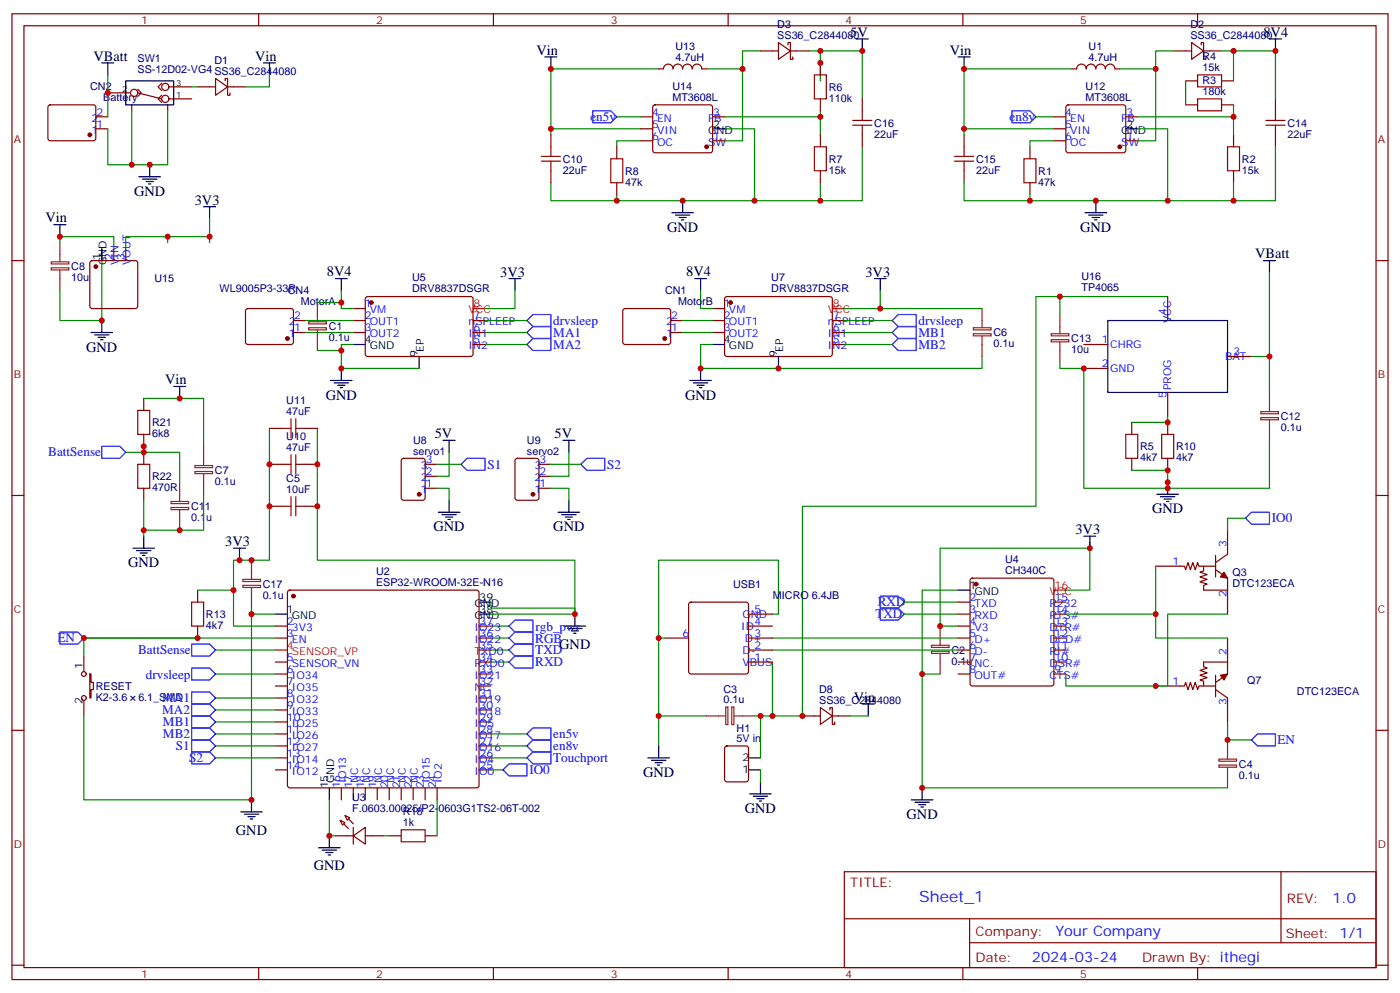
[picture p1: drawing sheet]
<svg xmlns="http://www.w3.org/2000/svg" width="412mm" height="292mm" viewBox="0 0 412 292" stroke-linecap="round" stroke-linejoin="round" font-family="sans-serif">
<g fill="none" stroke="#870000" stroke-width=".35">
<path d="M3.5 4.1h405.4v284.3h-405.4zM7.1 7.6h398.2v277.3h-398.2zM76.2 4.1v3.5M145.3 4.1v3.5M214.5 4.1v3.5M224 15h5.3M229.3 12.5l3.5 2.5-3.5 2.5zM232.1 13.2v-.7h.7v5h.7v-.7M232.8 15h5.3M241.7 18.5v3.5M283.6 4.1v3.5M345.7 15h5.3"/>
<path d="M351 12.5l3.5 2.5-3.5 2.5zM352.8 4.1v3.5M353.8 13.2v-.7h.7v5h.7v-.7M354.5 15h5.3M14.3 31.1l.5-.2h12.7l.5 .2 .2 .5v9.4l-.7 .5-13-.1-.4-.7v-9.1zM28.2 37.9h3.5M28.2 34.4h3.5M31.7 27.3h6.8M38.8 30.9v1.7M40.6 26.3l1 1-1 1.1M40.6 27.3l7 1.8M47.6 28l-1 1.1 1 1.1"/>
<path d="M47.6 24.5l-1 1.1 1 1M49.4 30.9v1.7M49.7 25.6h6.7M49.7 29.1h6.7M58.2 25.6h5.3M63.5 23.1l3.5 2.5-3.5 2.4zM66.3 23.8v-.7h.7v4.9h.7v-.7M67 25.6h5.3M162.3 39.7v3.5M188.7 37.9h3.6M188.7 34.4h3.6M192.5 31.1l.5-.2h16.2l.5 .2 .2 .5v12.7l-.2 .5-.5 .2h-16.2l-.5-.3-.2-.4v-12.7z"/>
<path d="M194 20.3h1.4a1.41 1.41 0 0 1 1.5-1.4 1.41 1.41 0 0 1 1.4 1.4M198.3 20.3a1.41 1.41 0 0 1 1.4-1.4 1.41 1.41 0 0 1 1.4 1.4M201.1 20.3a1.41 1.41 0 0 1 1.4-1.4 1.41 1.41 0 0 1 1.4 1.4M203.9 20.3a1.41 1.41 0 0 1 1.4-1.4 1.41 1.41 0 0 1 1.4 1.4M206.7 20.3h1.4M209.9 34.4h3.5M241.7 29.1v3.5M241.7 39.7v3.5M254 29.1v3.5M254 39.7v3.5M284 39.7v3.5M310.4 37.9h3.6"/>
<path d="M310.4 34.4h3.6M314.2 31.1l.5-.2h16.2l.5 .2 .2 .5v12.7l-.2 .5-.5 .2h-16.2l-.5-.3-.2-.4v-12.7zM315.7 20.3h1.4a1.41 1.41 0 0 1 1.5-1.4 1.41 1.41 0 0 1 1.4 1.4M320 20.3a1.41 1.41 0 0 1 1.4-1.4 1.41 1.41 0 0 1 1.4 1.4M322.8 20.3a1.41 1.41 0 0 1 1.4-1.4 1.41 1.41 0 0 1 1.4 1.4M325.6 20.3a1.41 1.41 0 0 1 1.4-1.4 1.41 1.41 0 0 1 1.4 1.4M328.4 20.3h1.4M331.6 34.4h3.5M349.2 30.9h3.6M349.2 23.8h3.6M359.8 30.9h3.6M359.8 23.8h3.6"/>
<path d="M363.4 39.7v3.5M375.7 29.1v3.5M375.7 39.7v3.5M162.3 50.3v3.5M181.7 43.2v3.5M181.7 53.8v3.5M188.7 41.5h3.6M209.9 41.5h3.5M241.7 50.3v3.5M284 50.3v3.5M303.4 43.2v3.5M303.4 53.8v3.5"/>
<path d="M310.4 41.5h3.6M331.6 41.5h3.5M363.4 50.3v3.5M3.5 76.7h3.6M26.7 76.9l.5-.2h12.7l.5 .2 .2 .5v12.7l-.3 .5-.4 .2h-12.7l-.5-.2-.2-.5v-12.7zM33.5 73.2v3.5M37 73.2v3.5M405.3 76.7h3.6M72.6 91l.4-.2h12.7l.5 .2 .2 .5v9.5l-.7 .4h-12.9l-.5-.7v-9.2zM86.4 94.4h3.6M86.4 97.9h3.6M104.1 90.8h3.5"/>
<path d="M104.1 94.4h3.5M104.1 97.9h3.5M107.8 87.5l.5-.2 30.6 .1 .4 .6v16.5l-.7 .5-30.6-.1-.4-.7v-16.2zM139.3 94.4h3.6M139.3 97.9h3.6M183.7 91l.4-.2h12.7l.5 .2 .3 .5-.1 9.5-.7 .4h-12.9l-.5-.7v-9.2zM197.6 94.4h3.5M197.6 97.9h3.5M209.9 90.8h3.5M209.9 94.4h3.5M209.9 97.9h3.5M213.7 87.5l.4-.2 30.6 .1 .5 .6-.1 16.5-.6 .5-30.6-.1-.5-.7v-16.2z"/>
<path d="M245.2 94.4h3.5M245.2 97.9h3.5M344 87.3v7.1M42.3 117.3v3.5M139.3 101.4h3.6M245.2 101.4h3.5M319.3 101.4h7M319.3 108.5h7M344 115.5v7.1M361.6 105h7.1M42.3 127.9v3.5M42.3 133.2v3.5"/>
<path d="M79.4 136.7h3.5M79.4 126.1h3.5M90 136.7h3.5M90 126.1h3.5M118.4 135.1l.5-.2h5.6l.7 .5v11.2l-.4 .6-5.9 .1-.7-.5v-11.2zM125.2 136.7h3.6M151.9 135.1l.5-.2h5.6l.7 .5v11.2l-.4 .6-5.9 .1-.7-.5v-11.2zM158.7 136.7h3.6M333.4 124.4v3.5M333.4 134.9v3.6M344 124.4v3.5M344 134.9v3.6"/>
<path d="M3.5 145.9h3.6M42.3 143.8v3.5M79.4 149h3.5M90 149h3.5M125.2 143.8h3.6M125.2 140.2h3.6M158.7 143.8h3.6M158.7 140.2h3.6M361.6 156.1v7.1l-3.5 2.4M405.3 145.9h3.6M58.2 173.7v3.6M84.9 173.9l.5-.2h55l.5 .2 .2 .5v56.8l-.2 .5-.5 .3h-55l-.5-.3-.2-.5v-56.8z"/>
<path d="M203.1 177.5l.5-.2h16.2l.5 .2 .2 .5v19.7l-.2 .5-.5 .2h-16.2l-.5-.2-.3-.5v-19.7zM282.2 177.3h3.6M286 170.4l.5-.2h23.2l.5 .2 .2 .5v30.4l-.2 .5-.5 .2h-23.2l-.5-.3-.2-.4v-30.4zM310.4 177.3h3.6M340.4 166.7h8.5l.3 1 .8-2.1 .7 2.1 .7-2.1 .7 2.1 .7-2.1 .3 1.1h5M354.5 166.7v1.4l-1 .4 2.1 .7-2.1 .7 2.1 .7-2.1 .7 2.1 .7-1.1 .3v1.4h7.1v-3.5l-3.5-2.5M358.1 163.5v6.4M361.6 173.7v7.1M24.7 193.1v4.6M26.5 198.4h.3v2.5h.7v2.1h-.7v2.5h-.3zM58.2 184.3v3.6M81.1 184.3h3.6"/>
<path d="M81.1 187.9h3.6M81.1 194.9h3.6M81.1 198.4h3.6M141.1 184.3h3.5M141.1 187.9h3.5M141.1 191.4h3.5M141.1 194.9h3.5M141.1 198.4h3.5M195.8 187.9h7M220.5 184.3h7M220.5 187.9h7M220.5 191.4h7"/>
<path d="M220.5 194.9h7M220.5 180.8h7M282.2 184.3h3.6M282.2 187.9h3.6M282.2 191.4h3.6M282.2 194.9h3.6M282.2 198.4h3.6M282.2 180.8h3.6M310.4 184.3h3.6M310.4 187.9h3.6M310.4 191.4h3.6M310.4 194.9h3.6"/>
<path d="M310.4 198.4h3.6M310.4 180.8h3.6M358.1 198.8v6.3M361.6 187.9v7M3.5 215h3.6M24.7 206.2v4.6M81.1 202h3.6M81.1 205.5h3.6M81.1 209h3.6M81.1 212.5h3.6M81.1 216.1h3.6M81.1 219.6h3.6"/>
<path d="M141.1 202h3.5M141.1 205.5h3.5M141.1 209h3.5M141.1 212.5h3.5M141.1 216.1h3.5M141.1 219.6h3.5M213.7 219.8l.4-.2h5.7l.6 .4 .1 9.5-.5 .6-5.9 .1-.6-.5-.1-9.4zM236.4 210.8h5.3M241.7 208.3l3.5 2.5-3.5 2.5zM244.5 209v-.7h.7v5h.7v-.8M245.2 210.8h5.3M340.4 202h8.5l.3-1.1 .8 2.1 .7-2.1 .7 2.1 .7-2.1 .7 2.1 .3-1h5"/>
<path d="M358.1 200.9l3.5-2.5v-3.5h-7.1v1.4l1.1 .4-2.1 .7 2.1 .7-2.1 .7 2.1 .7-2.1 .7 1 .4v1.4M358.1 203l3.5 2.5v7M405.3 215h3.6M81.1 223.1h3.6M81.1 226.7h3.6M100.5 232v3.5M104.1 232v3.5M107.6 232v3.5M111.1 232v3.5M114.7 232v3.5M118.2 232v3.5M121.7 232v3.5"/>
<path d="M125.2 232v3.5M128.8 232v3.5M141.1 223.1h3.5M141.1 226.7h3.5M98.8 246.1h5.3M100.2 241.5l1.4 .7-.7 .7zM101.6 240.1l1.4 .7-.7 .7zM104.1 246.1l3.5-2.5v4.9zM104.1 243.6v4.9M107.6 246.1h5.3M114.7 246.1h3.5M125.2 246.1h3.6"/>
<path d="M248.7 256.6h156.6v28.3h-156.6zM377.3 256.7v20.8M248.7 270.5h156.5M285.6 277.5h119.6M285.6 270.5v14.1M3.5 284.2h3.6M76.2 284.9v3.5M145.3 284.9v3.5M214.5 284.9v3.5M283.6 284.9v3.5M352.8 284.9v3.5M405.3 284.2h3.6"/>
<circle cx="39.5" cy="27.3" r="1.06"/>
<circle cx="48.7" cy="29.1" r="1.06"/>
<circle cx="48.7" cy="25.6" r="1.06"/>
<circle cx="24.7" cy="198.4" r=".71"/>
<circle cx="24.7" cy="205.5" r=".71"/>
</g>
<g fill="none" stroke="#008700" stroke-width=".35">
<path d="M224 15h-5.3v26.5h-5.3M238.1 15h3.6v8.8M241.7 15h12.3v14.1M345.7 15h-5.3v26.5h-5.3M359.8 15h3.6v8.8M363.4 15h12.3v14.1M31.7 22v12.4M38.8 32.6v15.9M49.4 32.6v15.9h-17.7v-10.6M56.4 25.6h1.8M79.4 22v3.6h-7.1M181.7 34.4h7"/>
<path d="M188.7 37.9h-26.4v1.8M194 20.3h-31.7v17.6M208.1 20.3h10.6M213.4 34.4h28.3v5.3M213.4 37.9h8.8v21.2h-40.5v-1.8M241.7 32.6v1.8M305.2 34.4h5.2M310.4 37.9h-26.4v1.8M315.7 20.3h-31.7v17.6M329.8 20.3h10.6M335.1 37.9h8.9v21.2h-40.6v-1.8M335.1 34.4h28.3v5.3"/>
<path d="M349.2 23.8v7.1M363.4 30.9v3.5M162.3 53.8v5.3h19.4M188.7 41.5h-7v1.7M241.7 53.8v5.3h-19.5M254 43.2v15.9h-12.3M284 53.8v5.3h19.4M310.4 41.5h-7v1.7M363.4 53.8v5.3h-19.4M375.7 43.2v15.9h-12.3M17.6 71.4v-1.7h15.9v3.5M30 73.2v21.2h-12.4v-8.9"/>
<path d="M49.4 69.7h12.3M49.4 71.4v-1.7h-12.4v3.5M61.7 64.4v7M90 94.4h14.1M90 97.9h14.1M93.5 89.1h7M100.5 85.5v5.3h3.6M142.9 94.4h12.3M142.9 97.9h12.3M151.7 85.5v5.3h-8.8M201.1 94.4h8.8M201.1 97.9h8.8"/>
<path d="M206.4 85.5v5.3h3.5M248.7 94.4h14.1M248.7 97.9h14.1M259.3 85.5v5.3h-10.6M259.3 90.8h30M312.2 87.3v5.3M344 87.3h-38.8v61.7h-68.8v61.8h-14.2M373.9 80.3v24.7M42.3 117.3h17.7v14.1M93.5 103.2h7M104.1 101.4h-3.6v7.1h23M142.9 101.4h12.3"/>
<path d="M209.9 101.4h-3.5v7.1h82.9v-3.5M248.7 101.4h14.1M312.2 106.7v1.8h7.1v35.3h24.7v-5.3h-10.6M368.7 105h5.2v10.5M37 133.2h15.9v8.8M42.3 131.4v1.8M79.4 126.1v38.8h-10.6v19.4h12.3M93.5 126.1v38.8h75.8v15.9M128.8 136.7h7M132.3 133.2v7h-3.5M162.3 136.7h8.8M167.6 133.2v7h-5.3"/>
<path d="M344 122.6v1.8h-10.6M373.9 129.6v14.2h-29.9M42.3 147.3v8.8M60 145.5v10.6h-17.7v1.8M128.8 143.8h3.5v3.5M162.3 143.8h5.3v3.5M321 159.6v14.1h-7M366.9 152.6h-5.3v3.5M58.2 173.7h10.6M74.1 179v1.8M144.6 177.3v1.7h24.7v1.8h-24.7M266.3 177.3h15.9"/>
<path d="M282.2 173.7h-10.6v58.3h90M321 161.4h-44.1v22.9h5.3M340.4 166.7v14.1h-26.4M24.7 187.9h33.5M63.5 191.4h17.6M63.5 198.4h17.6M81.1 180.8h-7v54.7h-49.4v-24.7M81.1 187.9h-56.4v5.2M144.6 184.3h5.3M144.6 187.9h5.3M144.6 194.9h5.3M144.6 191.4h5.3"/>
<path d="M194 187.9h1.8M227.5 180.8h1.8v-15.9h-35.3v54.7M227.5 187.9h54.7M227.5 191.4h54.7M227.5 194.9v15.9M266.3 180.8h15.9M271.6 198.4h5.3M340.4 180.8v7.1h21.2M361.6 180.8h-17.6v21.2h-30v-3.6M63.5 205.5h17.6M63.5 209h17.6M63.5 212.5h17.6"/>
<path d="M63.5 216.1h17.6M63.5 219.6h17.6M144.6 216.1h10.6M144.6 219.6h10.6M194 210.8h14.1M224 210.8v12.3M250.5 210.8h5.3M361.6 212.5v5.3h7.1M63.5 223.1h17.6M97 235.5v10.6h1.8M128.8 235.5v10.6M144.6 226.7h3.6"/>
<path d="M144.6 223.1h10.6M224 226.7v3.5M112.9 246.1h1.8"/>
</g>
<g fill="none" stroke="#00f" stroke-width=".35">
<path d="M174.6 32.6h5.3l1.8 1.8-1.8 1.8h-5.3zM298.1 32.6h5.3l1.8 1.8-1.8 1.8h-5.3zM155.2 94.4l1.8-1.8h5.3v3.5h-5.3zM155.2 97.9l1.8-1.8h5.3v3.6h-5.3zM262.8 94.4l1.8-1.8h5.3v3.5h-5.3zM262.8 97.9l1.8-1.8h5.3v3.6h-5.3zM155.2 101.4l1.8-1.7h5.3v3.5h-5.3zM262.8 101.4l1.8-1.7h5.3v3.5h-5.3zM30 131.4h5.3l1.7 1.8-1.7 1.7h-5.3zM135.8 136.7l1.8-1.8h5.3v3.6h-5.3zM171.1 136.7l1.8-1.8h5.3v3.6h-5.3zM366.9 152.6l1.8-1.8h5.2v3.5h-5.2z"/>
<path d="M259.3 175.5h5.3l1.7 1.8-1.7 1.7h-5.3zM259.3 179h5.3l1.7 1.8-1.7 1.8h-5.3zM17.6 186.1h5.3l1.8 1.8-1.8 1.7h-5.3zM56.4 189.6h5.3l1.8 1.8-1.8 1.7h-5.3zM56.4 196.7h5.3l1.8 1.7-1.8 1.8h-5.3zM149.9 191.4l1.8-1.8h5.3v3.5h-5.3zM149.9 184.3l1.8-1.7h5.3v3.5h-5.3zM151.7 193.1h5.3v3.6h-5.3l-1.8-1.8zM151.7 186.1h5.3v3.5h-5.3l-1.8-1.7zM56.4 203.7h5.3l1.8 1.8-1.8 1.8h-5.3zM56.4 207.3h5.3l1.8 1.7-1.8 1.8h-5.3zM56.4 210.8h5.3l1.8 1.7-1.8 1.8h-5.3z"/>
<path d="M56.4 214.3h5.3l1.8 1.8-1.8 1.7h-5.3zM56.4 217.8h5.3l1.8 1.8-1.8 1.8h-5.3zM155.2 216.1l1.8-1.8h5.3v3.5h-5.3zM155.2 219.6l1.8-1.8h5.3v3.6h-5.3zM370.4 216.1h5.3v3.5h-5.3l-1.7-1.8zM56.4 221.4h5.3l1.8 1.7-1.8 1.8h-5.3zM148.2 226.7l1.7-1.8h5.3v3.5h-5.3zM155.2 223.1l1.8-1.7h5.3v3.5h-5.3z"/>
</g>
<g fill="none" stroke="#8c2424" stroke-width=".35">
<path d="M15.1 78.8h5.2v.7h-5.2zM15.1 77.1h5.2v.6h-5.2zM17.6 71.4v5.7M17.6 79.6v5.9M90.9 96.5h5.2v.6h-5.2zM90.9 94.7h5.2v.7h-5.2zM93.5 89.1v5.6M93.5 97.2v6M286.7 98.2h5.2v.7h-5.2zM286.7 96.5h5.2v.6h-5.2zM289.3 90.8v5.7M289.3 99v6"/>
<path d="M309.7 98.2h5.2v.7h-5.2zM312.2 92.6v5.6M309.7 100h5.2v.6h-5.2zM312.2 100.7v6M373.9 115.5v5.7M57.4 138.8h5.2v.7h-5.2zM57.4 137.1h5.2v.6h-5.2zM60 131.4v5.7M60 139.5v6M371.4 122.9h5.2v.7h-5.2zM371.4 121.2h5.2v.6h-5.2zM373.9 123.6v6"/>
<path d="M50.4 149.4h5.2v.6h-5.2zM50.4 147.6h5.2v.7h-5.2zM52.9 142v5.6M52.9 150.1v6M71.5 172.3h5.2v.7h-5.2zM71.5 170.6h5.2v.6h-5.2zM74.1 164.9v5.7M74.1 173v6M274.4 191.7h5.2v.7h-5.2zM274.4 190h5.2v.6h-5.2zM276.9 184.3v5.7M276.9 192.4v6"/>
<path d="M208.1 210.8h5.7M213.8 208.1h.6v5.2h-.6zM215.5 208.1h.7v5.2h-.7zM216.3 210.8h5.9M361.6 217.8v5.7M359.1 225.2h5.1v.7h-5.1zM359.1 223.5h5.1v.6h-5.1zM361.6 226v6"/>
</g>
<g fill="none" stroke="#a10000" stroke-width=".35">
<path d="M239.9 22h3.5v7.1h-3.5zM251.2 36.9h5.6M251.2 35.5h5.6M254 32.6v2.9M254 36.9v2.8M352.8 29.1h7v3.5h-7zM352.8 22h7v3.6h-7zM372.9 36.9h5.6M372.9 35.5h5.6M375.7 32.6v2.9M375.7 36.9v2.8M159.5 47.4h5.6"/>
<path d="M159.5 46h5.6M162.3 43.2v2.8M162.3 47.4v2.9M179.9 46.7h3.5v7.1h-3.5zM239.9 43.2h3.5v7.1h-3.5zM281.2 47.4h5.6M281.2 46h5.6M284 43.2v2.8M284 47.4v2.9M301.6 46.7h3.6v7.1h-3.6zM361.6 43.2h3.5v7.1h-3.5zM40.6 120.8h3.5v7.1h-3.5z"/>
<path d="M40.6 136.7h3.5v7.1h-3.5zM82.9 136.7h2.8M82.9 126.1h2.8M85.7 123.3v5.6M85.7 133.9v5.6M87.1 123.3v5.6M87.1 133.9v5.6M87.1 136.7h2.9M87.1 126.1h2.9M331.6 127.9h3.5v7h-3.5zM342.2 127.9h3.5v7h-3.5zM82.9 149h2.8"/>
<path d="M85.7 146.2v5.7M87.1 149h2.9M87.1 146.2v5.7M56.4 177.3h3.6v7h-3.6zM118.2 244.3h7v3.5h-7z"/>
</g>
<g fill="none" stroke="#000" stroke-width=".35">
<path d="M30 18.5h3.5M31.7 18.5v3.5M77.6 18.5h3.5M79.4 18.5v3.5M160.5 16.8h3.5M162.3 16.8v3.5M252.2 11.5h3.6M254 11.5v3.5M282.2 16.8h3.6M284 16.8v3.5M373.9 11.5h3.6M375.7 11.5v3.5"/>
<path d="M37 23.8h14.2v7.1h-14.2zM209.9 37.9h3.5M331.6 37.9h3.5M40.9 52h6.4M42 52.7h4.2M43 53.4h2.2M43.7 54.2h.7M44.1 48.5v3.5M201.1 59.1v3.5M322.8 59.1v3.5M15.9 66.1h3.5M17.6 66.1v3.6"/>
<path d="M30 73.2v3.5M60 60.9h3.5M61.7 60.9v3.5M197.9 62.6h6.4M199 63.3h4.2M200 64h2.1M200.7 64.7h.7M319.6 62.6h6.4M320.7 63.3h4.2M321.7 64h2.1M322.4 64.7h.7M372.2 76.7h3.5"/>
<path d="M373.9 76.7v3.6M26.8 97.9h6.4M27.9 98.6h4.2M28.9 99.3h2.1M30 94.4v3.5M98.8 82h3.5M100.5 82v3.5M149.9 82h3.6M151.7 82v3.5M204.6 82h3.5M206.4 82v3.5M257.5 82h3.6"/>
<path d="M259.3 82v3.5M326.3 94.4h35.3v21.1h-35.3zM29.6 100h.7M51.2 113.8h3.5M52.9 113.8v3.5M97.4 112h6.3M98.4 112.7h4.3M99.5 113.4h2.1M100.2 114.1h.7M100.5 108.5v3.5M104.1 101.4h3.5M123.5 105v3.5"/>
<path d="M203.2 112h6.3M204.3 112.7h4.2M205.3 113.4h2.1M206 114.1h.7M206.4 108.5v3.5M209.9 101.4h3.5M229.3 105v3.5M130.5 129.6h3.6M132.3 129.6v3.6M165.8 129.6h3.5M167.6 129.6v3.6M42.3 157.9v3.5"/>
<path d="M129.1 150.8h6.4M130.2 151.5h4.2M131.2 152.2h2.1M131.9 152.9h.7M132.3 147.3v3.5M164.4 150.8h6.3M165.5 151.5h4.2M166.5 152.2h2.1M167.2 152.9h.7M167.6 147.3v3.5M319.3 157.9h3.5M321 157.9v3.5"/>
<path d="M340.8 145.5h6.3M341.8 146.2h4.3M342.9 146.9h2.1M343.6 147.6h.7M344 142v3.5M39.2 161.4h6.3M40.2 162.1h4.2M41.3 162.8h2.1M42 163.5h.7M68.8 161.4h3.5M70.6 161.4v3.5M141.1 177.3h3.5"/>
<path d="M282.2 173.7h3.6M81.1 180.8h3.6M141.1 180.8h3.5M166.2 184.3h6.3M167.2 185h4.2M168.3 185.7h2.1M169 186.4h.7M169.3 180.8v3.5M194 219.6v3.5M254 207.3h3.5M255.8 207.3v3.5M70.9 239h6.4"/>
<path d="M72 239.7h4.2M74.1 235.5v3.5M97 232v3.5M190.9 223.1h6.3M191.9 223.8h4.2M193 224.5h2.1M193.7 225.2h.7M220.5 223.1h3.5M220.5 226.7h3.5M220.8 233.7h6.4M221.9 234.4h4.2M223 235.1h2.1"/>
<path d="M223.7 235.8h.7M224 230.2v3.5M268.5 235.5h6.3M269.5 236.2h4.3M270.6 236.9h2.1M271.3 237.6h.7M271.6 232v3.5M73 240.4h2.1M73.7 241.1h.7M93.8 249.6h6.4M94.9 250.3h4.2M96 251h2.1"/>
<path d="M96.7 251.7h.7M97 246.1v3.5"/>
</g>
<path d="M139.3 90.8h3.6M245.2 90.8h3.5M310.4 173.7h3.6M81.1 191.4h3.6" fill="none" stroke="#f00" stroke-width=".35"/>
<g fill="#870000" stroke="#870000" stroke-width=".35">
<path d="M101.2 242.5l1.5 1.4z"/>
<path d="M102.7 241.1l1.4 1.4z"/>
<path d="M359.5 198.8l2.1-.4-1.1 1.8z"/>
<path d="M360.5 168.5l1.1 1.7-2.1-.3z"/>
<circle cx="86.4" cy="175.5" r=".53"/>
<circle cx="287.5" cy="172" r=".53"/>
<circle cx="109.4" cy="89.1" r=".53"/>
<circle cx="215.2" cy="89.1" r=".53"/>
<circle cx="84.7" cy="99.7" r=".53"/>
<circle cx="195.8" cy="99.7" r=".53"/>
<circle cx="26.5" cy="39.7" r=".53"/>
<circle cx="123.5" cy="145.5" r=".53"/>
<circle cx="157" cy="145.5" r=".53"/>
<circle cx="329.8" cy="43.2" r=".53"/>
<circle cx="28.2" cy="78.5" r=".53"/>
<circle cx="208.1" cy="43.2" r=".53"/>
</g>
<g fill="#c00">
<circle cx="169.3" cy="180.8" r=".88"/>
<circle cx="70.6" cy="164.9" r=".88"/>
<circle cx="24.7" cy="187.9" r=".88"/>
<circle cx="52.9" cy="117.3" r=".88"/>
<circle cx="52.9" cy="156.1" r=".88"/>
<circle cx="42.3" cy="133.2" r=".88"/>
<circle cx="58.2" cy="187.9" r=".88"/>
<circle cx="74.1" cy="180.8" r=".88"/>
<circle cx="97" cy="246.1" r=".88"/>
<circle cx="74.1" cy="235.5" r=".88"/>
<circle cx="42.3" cy="156.1" r=".88"/>
<circle cx="271.6" cy="198.4" r=".88"/>
<circle cx="194" cy="210.8" r=".88"/>
<circle cx="276.9" cy="184.3" r=".88"/>
<circle cx="321" cy="161.4" r=".88"/>
<circle cx="227.5" cy="210.8" r=".88"/>
<circle cx="74.1" cy="164.9" r=".88"/>
<circle cx="224" cy="210.8" r=".88"/>
<circle cx="194" cy="187.9" r=".88"/>
<circle cx="340.4" cy="180.8" r=".88"/>
<circle cx="340.4" cy="202" r=".88"/>
<circle cx="361.6" cy="217.8" r=".88"/>
<circle cx="271.6" cy="232" r=".88"/>
<circle cx="42.3" cy="131.4" r=".88"/>
<circle cx="236.4" cy="210.8" r=".88"/>
<circle cx="100.5" cy="108.5" r=".88"/>
<circle cx="206.4" cy="108.5" r=".88"/>
<circle cx="93.5" cy="149" r=".88"/>
<circle cx="93.5" cy="136.7" r=".88"/>
<circle cx="79.4" cy="149" r=".88"/>
<circle cx="79.4" cy="136.7" r=".88"/>
<circle cx="31.8" cy="27.3" r=".88"/>
<circle cx="68.8" cy="173.7" r=".88"/>
<circle cx="259.3" cy="90.8" r=".88"/>
<circle cx="229.3" cy="108.5" r=".88"/>
<circle cx="100.5" cy="89.1" r=".88"/>
<circle cx="100.5" cy="103.2" r=".88"/>
<circle cx="322.8" cy="59.1" r=".88"/>
<circle cx="344" cy="59.1" r=".88"/>
<circle cx="303.4" cy="59.1" r=".88"/>
<circle cx="340.4" cy="20.3" r=".88"/>
<circle cx="363.4" cy="34.4" r=".88"/>
<circle cx="363.4" cy="15" r=".88"/>
<circle cx="363.4" cy="59.1" r=".88"/>
<circle cx="284" cy="37.9" r=".88"/>
<circle cx="49.4" cy="69.7" r=".88"/>
<circle cx="30" cy="94.4" r=".88"/>
<circle cx="61.7" cy="69.7" r=".88"/>
<circle cx="162.3" cy="37.9" r=".88"/>
<circle cx="241.7" cy="59.1" r=".88"/>
<circle cx="241.7" cy="15" r=".88"/>
<circle cx="241.7" cy="34.4" r=".88"/>
<circle cx="218.7" cy="20.3" r=".88"/>
<circle cx="181.7" cy="59.1" r=".88"/>
<circle cx="222.3" cy="59.1" r=".88"/>
<circle cx="201.1" cy="59.1" r=".88"/>
<circle cx="241.7" cy="18.5" r=".88"/>
<circle cx="38.8" cy="48.5" r=".88"/>
<circle cx="44.1" cy="48.5" r=".88"/>
<circle cx="254" cy="15" r=".88"/>
<circle cx="375.7" cy="15" r=".88"/>
<circle cx="162.3" cy="20.3" r=".88"/>
<circle cx="284" cy="20.3" r=".88"/>
<circle cx="344" cy="142" r=".88"/>
<circle cx="312.2" cy="87.3" r=".88"/>
<circle cx="319.3" cy="108.5" r=".88"/>
<circle cx="344" cy="143.8" r=".88"/>
<circle cx="373.9" cy="105" r=".88"/>
<circle cx="344" cy="124.4" r=".88"/>
<circle cx="344" cy="138.5" r=".88"/>
<circle cx="17.6" cy="69.7" r=".88"/>
</g>
<text font-size="4.6" fill="#00f" x="270.8" y="265.7">Sheet_1</text>
<g font-size="4.2">
<text x="250.5" y="10.8">5V</text>
<text x="372.2" y="10.8">8V4</text>
<text x="27.5" y="17.8">VBatt</text>
<text x="75.1" y="17.8">Vin</text>
<text x="158" y="16.1">Vin</text>
<text x="279.8" y="16.1">Vin</text>
<text x="39.5" y="57.7">GND</text>
<text x="13.4" y="65.4">Vin</text>
<text x="57.4" y="60.5">3V3</text>
<text x="196.5" y="68.3">GND</text>
<text x="318.2" y="68.3">GND</text>
<text x="369.7" y="76">VBatt</text>
<text x="96.3" y="81.3">8V4</text>
<text x="147.3" y="81.6">3V3</text>
<text x="202.1" y="81.3">8V4</text>
<text x="254.9" y="81.6">3V3</text>
<text x="25.4" y="103.5">GND</text>
<text x="48.7" y="113.1">Vin</text>
<text x="96" y="117.7">GND</text>
<text x="201.8" y="117.7">GND</text>
<text x="128.1" y="128.9">5V</text>
<text x="163.3" y="128.9">5V</text>
<text x="339.4" y="151.2">GND</text>
<text x="66.3" y="160.7">3V3</text>
<text x="127.7" y="156.5">GND</text>
<text x="163" y="156.5">GND</text>
<text x="316.8" y="157.2">3V3</text>
<text x="37.7" y="167">GND</text>
<text x="164.7" y="191">GND</text>
<text x="251.5" y="206.6">Vin</text>
<text x="189.4" y="228.8">GND</text>
<text x="219.4" y="239.4">GND</text>
<text x="69.5" y="245.7">GND</text>
<text x="267.1" y="241.1">GND</text>
<text x="92.4" y="256.3">GND</text>
</g>
<g font-size="4.2" fill="#00f">
<text x="392.5" y="265.9">1.0</text>
<text x="310.9" y="275.5">Your Company</text>
<text x="304" y="283.3">2024-03-24</text>
</g>
<g font-size="3.9" fill="#00f">
<text x="173.9" y="35.7">en5v</text>
<text x="297.4" y="35.7">en8v</text>
<text x="163" y="95.6">drvsleep</text>
<text x="270.6" y="95.6">drvsleep</text>
<text x="163" y="99.1">MA1</text>
<text x="270.6" y="99.1">MB1</text>
<text x="163" y="102.6">MA2</text>
<text x="270.6" y="102.6">MB2</text>
<text x="14.2" y="134.4">BattSense</text>
<text x="143.6" y="138">S1</text>
<text x="178.9" y="138">S2</text>
<text x="374.6" y="153.8">IO0</text>
<text x="258.6" y="178.6">RXD</text>
<text x="157.7" y="185.7">rgb_pwr</text>
<text x="257.9" y="182.1">TXD</text>
<text x="16.9" y="189.1">EN</text>
<text x="157.7" y="189.2">RGB</text>
<text x="40.7" y="192.6">BattSense</text>
<text x="157.7" y="196.1">RXD</text>
<text x="157.7" y="192.7">TXD</text>
<text x="43" y="199.8">drvsleep</text>
<text x="47.8" y="206.8">MA1</text>
<text x="47.8" y="210.3">MA2</text>
<text x="48" y="213.9">MB1</text>
<text x="48" y="217.4">MB2</text>
<text x="51.8" y="220.9">S1</text>
<text x="163" y="217.4">en5v</text>
<text x="163" y="220.9">en8v</text>
<text x="376.3" y="219.1">EN</text>
<text x="55.7" y="224.4">S2</text>
<text x="155.9" y="227.9">IO0</text>
<text x="163" y="224.3">Touchport</text>
</g>
<g font-size="3.9" fill="#800">
<text x="250.5" y="261.2">TITLE:</text>
<text x="379.1" y="265.9">REV:</text>
<text x="287.4" y="275.4">Company:</text>
<text x="378.7" y="276">Sheet: 1/1</text>
<text x="287.4" y="283.1">Date:</text>
<text x="336.4" y="283.2">Drawn By: ithegi</text>
</g>
<g font-size="3.2" fill="#800">
<text x="41.6" y="7.1">1</text>
<text x="110.8" y="7.1">2</text>
<text x="179.9" y="7.1">3</text>
<text x="249.1" y="7.1">4</text>
<text x="318.2" y="7.1">5</text>
<text x="4.1" y="42.2">A</text>
<text x="405.9" y="42.2">A</text>
<text x="4.1" y="111.3">B</text>
<text x="405.9" y="111.3">B</text>
<text x="4.1" y="180.4">C</text>
<text x="405.9" y="180.4">C</text>
<text x="4.1" y="249.6">D</text>
<text x="405.9" y="249.6">D</text>
<text x="41.6" y="287.9">1</text>
<text x="110.8" y="287.9">2</text>
<text x="179.9" y="287.9">3</text>
<text x="249.1" y="287.9">4</text>
<text x="318.2" y="287.9">5</text>
</g>
<g font-size="3.2" fill="#000080">
<text x="229" y="11.5">SS36_C2844080</text>
<text x="229" y="8.2">D3</text>
<text x="350.7" y="11.5">SS36_C2844080</text>
<text x="350.7" y="8.2">D2</text>
<text x="199" y="17.8">4.7uH</text>
<text x="199" y="14.6">U13</text>
<text x="320.7" y="17.8">4.7uH</text>
<text x="320.7" y="14.6">U1</text>
<text x="354.2" y="17.8">R4</text>
<text x="40.5" y="21.5">SS-12D02-VG4 SS36_C2844080</text>
<text x="40.5" y="18.3">SW1</text>
<text x="63.2" y="18.8">D1</text>
<text x="354.2" y="21">15k</text>
<text x="26.6" y="26.6">CN2</text>
<text x="30.4" y="29.8">Battery</text>
<text x="198.1" y="29.8">MT3608L</text>
<text x="198.1" y="26.6">U14</text>
<text x="244.1" y="29.9">110k</text>
<text x="244.1" y="26.7">R6</text>
<text x="319.8" y="29.8">MT3608L</text>
<text x="319.8" y="26.6">U12</text>
<text x="354.2" y="28">180k</text>
<text x="354.2" y="24.9">R3</text>
<text x="257.5" y="40.5">22uF</text>
<text x="257.5" y="37.3">C16</text>
<text x="379.2" y="40.5">22uF</text>
<text x="379.2" y="37.3">C14</text>
<text x="165.8" y="47.9">C10</text>
<text x="244.1" y="47.9">R7</text>
<text x="287.5" y="47.9">C15</text>
<text x="365.8" y="47.9">R2</text>
<text x="165.8" y="51.1">22uF</text>
<text x="184.1" y="51.4">R8</text>
<text x="244.1" y="51.1">15k</text>
<text x="287.5" y="51.1">22uF</text>
<text x="305.9" y="51.4">R1</text>
<text x="365.8" y="51.1">15k</text>
<text x="184.1" y="54.6">47k</text>
<text x="305.9" y="54.6">47k</text>
<text x="21" y="82.9">10u</text>
<text x="21" y="79.6">C8</text>
<text x="45.5" y="82.9">U15</text>
<text x="121.4" y="82.6">U5</text>
<text x="227.2" y="82.6">U7</text>
<text x="318.6" y="82.3">U16</text>
<text x="64.7" y="86.1">WL9005P3-33R</text>
<text x="84.8" y="86.6">CN4</text>
<text x="88.6" y="89.8">MotorA</text>
<text x="121.4" y="85.9">DRV8837DSGR</text>
<text x="195.9" y="86.6">CN1</text>
<text x="199.8" y="89.8">MotorB</text>
<text x="227.2" y="85.9">DRV8837DSGR</text>
<text x="318.6" y="85.5">TP4065</text>
<text x="96.8" y="100.5">0.1u</text>
<text x="96.8" y="97.3">C1</text>
<text x="292.6" y="99">C6</text>
<text x="315.6" y="100.8">C13</text>
<text x="292.6" y="102.3">0.1u</text>
<text x="315.6" y="104">10u</text>
<text x="84.3" y="119">U11</text>
<text x="44.8" y="125.5">R21</text>
<text x="84.3" y="122.2">47uF</text>
<text x="377.3" y="123.7">C12</text>
<text x="44.8" y="128.7">6k8</text>
<text x="84.3" y="129.6">U10</text>
<text x="121.7" y="130.7">U8</text>
<text x="155.2" y="130.7">U9</text>
<text x="377.3" y="127">0.1u</text>
<text x="84.3" y="132.8">47uF</text>
<text x="121.7" y="133.9">servo1</text>
<text x="155.2" y="133.9">servo2</text>
<text x="335.8" y="135.8">4k7</text>
<text x="335.8" y="132.5">R5</text>
<text x="346.4" y="135.8">4k7</text>
<text x="346.4" y="132.5">R10</text>
<text x="44.8" y="141.4">R22</text>
<text x="63.3" y="142.8">0.1u</text>
<text x="63.3" y="139.6">C7</text>
<text x="84.3" y="141.9">C5</text>
<text x="44.8" y="144.6">470R</text>
<text x="84.3" y="145.2">10uF</text>
<text x="56.3" y="153.4">0.1u</text>
<text x="56.3" y="150.2">C11</text>
<text x="296.1" y="165.7">U4</text>
<text x="77.4" y="173.1">C17</text>
<text x="110.8" y="172.4">ESP32-WROOM-32E-N16</text>
<text x="110.8" y="169.2">U2</text>
<text x="216" y="173">USB1</text>
<text x="296.1" y="169">CH340C</text>
<text x="363" y="172.8">DTC123ECA</text>
<text x="363" y="169.6">Q3</text>
<text x="77.4" y="176.3">0.1u</text>
<text x="227.7" y="176.2">MICRO 6.4JB</text>
<text x="60.7" y="185.2">4k7</text>
<text x="60.7" y="181.9">R13</text>
<text x="280.3" y="195.7">0.1u</text>
<text x="280.3" y="192.5">C2</text>
<text x="28.2" y="203.1">RESET</text>
<text x="213.1" y="203.9">C3</text>
<text x="241.3" y="204">D8</text>
<text x="367.4" y="201.3">Q7</text>
<text x="28.2" y="206.3">K2-3.6</text>
<text x="40.8" y="206.3">6.1_SMD</text>
<text x="213.1" y="207.1">0.1u</text>
<text x="241.3" y="207.3">SS36_C2844080</text>
<text x="382" y="204.6">DTC123ECA</text>
<text x="217" y="215.4">H1</text>
<text x="217" y="218.5">5V in</text>
<text x="364.9" y="226">C4</text>
<text x="364.9" y="229.3">0.1u</text>
<text x="103.7" y="239">F.0603.00025/P2-0603G1TS2-06T-002</text>
<text x="103.7" y="235.8">U3</text>
<text x="118.7" y="243.2">1k</text>
<text x="118.7" y="240.1">R18</text>
</g>
<g font-size="3.2" fill="#00f">
<text x="26.9" y="35.8">2</text>
<text x="28.4" y="34">2</text>
<text x="192.1" y="34">4</text>
<text x="193.6" y="35.8">EN</text>
<text x="208.6" y="35.8">FB</text>
<text x="210.1" y="34">3</text>
<text x="313.8" y="34">4</text>
<text x="315.3" y="35.8">EN</text>
<text x="330.3" y="35.8">FB</text>
<text x="331.8" y="34">3</text>
<text x="26.9" y="39.3">1</text>
<text x="28.4" y="37.6">1</text>
<text x="192.1" y="37.6">5</text>
<text x="192.1" y="41.1">6</text>
<text x="193.6" y="39.3">VIN</text>
<text x="210.1" y="41.1">1</text>
<text x="313.8" y="37.6">5</text>
<text x="313.8" y="41.1">6</text>
<text x="315.3" y="39.3">VIN</text>
<text x="331.8" y="41.1">1</text>
<text x="193.6" y="42.9">OC</text>
<text x="208.6" y="42.9">SW</text>
<text x="315.3" y="42.9">OC</text>
<text x="330.3" y="42.9">SW</text>
<text x="33.2" y="76.6" transform="rotate(-90 33.2 76.6)">2</text>
<text x="36.7" y="76.6" transform="rotate(-90 36.7 76.6)">3</text>
<text x="34.9" y="78" transform="rotate(-90 34.9 78)">VIN</text>
<text x="38.5" y="78" transform="rotate(-90 38.5 78)">VOUT</text>
<text x="85.1" y="95.8">2</text>
<text x="86.6" y="94">2</text>
<text x="107.4" y="90.5">1</text>
<text x="107.4" y="94">2</text>
<text x="108.9" y="92.3">VM</text>
<text x="108.9" y="95.8">OUT1</text>
<text x="138" y="95.8">nSPLEEP</text>
<text x="139.5" y="94">7</text>
<text x="196.3" y="95.8">2</text>
<text x="197.7" y="94">2</text>
<text x="213.3" y="90.5">1</text>
<text x="213.3" y="94">2</text>
<text x="214.7" y="92.3">VM</text>
<text x="214.7" y="95.8">OUT1</text>
<text x="243.9" y="95.8">nSPLEEP</text>
<text x="245.4" y="94">7</text>
<text x="343.6" y="92.6" transform="rotate(-90 343.6 92.6)">4</text>
<text x="345" y="95.1" transform="rotate(-90 345 95.1)">VCC</text>
<text x="85.1" y="99.3">1</text>
<text x="86.6" y="97.5">1</text>
<text x="107.4" y="97.5">3</text>
<text x="108.9" y="99.3">OUT2</text>
<text x="138" y="99.3">IN1</text>
<text x="139.5" y="101.1">5</text>
<text x="139.5" y="97.5">6</text>
<text x="196.3" y="99.3">1</text>
<text x="197.7" y="97.5">1</text>
<text x="213.3" y="97.5">3</text>
<text x="214.7" y="99.3">OUT2</text>
<text x="243.9" y="99.3">IN1</text>
<text x="245.4" y="101.1">5</text>
<text x="245.4" y="97.5">6</text>
<text x="324.6" y="101.1">1</text>
<text x="138" y="102.8">IN2</text>
<text x="243.9" y="102.8">IN2</text>
<text x="327" y="102.5">CHRG</text>
<text x="360.9" y="106">BAT</text>
<text x="363.4" y="104.6">3</text>
<text x="324.6" y="108.1">2</text>
<text x="327" y="109.5">GND</text>
<text x="343.6" y="117.3" transform="rotate(-90 343.6 117.3)">5</text>
<text x="345" y="114.8" transform="rotate(-90 345 114.8)">PROG</text>
<text x="125.4" y="136.3">3</text>
<text x="158.9" y="136.3">3</text>
<text x="123.9" y="141.6">2</text>
<text x="123.9" y="138.1">3</text>
<text x="125.4" y="143.4">1</text>
<text x="125.4" y="139.9">2</text>
<text x="157.4" y="141.6">2</text>
<text x="157.4" y="138.1">3</text>
<text x="158.9" y="143.4">1</text>
<text x="158.9" y="139.9">2</text>
<text x="123.9" y="145.2">1</text>
<text x="157.4" y="145.2">1</text>
<text x="361.2" y="161" transform="rotate(-90 361.2 161)">3</text>
<text x="345.4" y="166.3">1</text>
<text x="285.6" y="176.9">2</text>
<text x="287.1" y="178.7">TXD</text>
<text x="309.1" y="178.7">R232</text>
<text x="310.6" y="176.9">15</text>
<text x="361.2" y="175.9" transform="rotate(-90 361.2 175.9)">2</text>
<text x="84.5" y="184">2</text>
<text x="86" y="185.7">3V3</text>
<text x="139.8" y="185.7">IO23</text>
<text x="141.3" y="184">37</text>
<text x="218.4" y="185.4">ID</text>
<text x="218.7" y="181.9">GND</text>
<text x="222.2" y="180.4">5</text>
<text x="222.2" y="184">4</text>
<text x="285.6" y="180.4">3</text>
<text x="285.6" y="184">4</text>
<text x="287.1" y="182.2">RXD</text>
<text x="287.1" y="185.7">V3</text>
<text x="309.1" y="185.7">DTR#</text>
<text x="309.1" y="182.2">RTS#</text>
<text x="310.6" y="184">13</text>
<text x="310.6" y="180.4">14</text>
<text x="84.5" y="187.5">3</text>
<text x="86" y="189.3">EN</text>
<text x="139.8" y="189.3">IO22</text>
<text x="141.3" y="187.5">36</text>
<text x="141.3" y="191">35</text>
<text x="201.1" y="187.5">6</text>
<text x="219.4" y="188.9">D+</text>
<text x="222.2" y="191">2</text>
<text x="222.2" y="187.5">3</text>
<text x="285.6" y="187.5">5</text>
<text x="285.6" y="191">6</text>
<text x="287.1" y="189.3">D+</text>
<text x="309.1" y="189.3">DCD#</text>
<text x="310.6" y="191">11</text>
<text x="310.6" y="187.5">12</text>
<text x="84.5" y="194.6">5</text>
<text x="86" y="196.3">SENSOR_VN</text>
<text x="139.8" y="192.8">TXD0</text>
<text x="139.8" y="196.3">RXD0</text>
<text x="141.3" y="194.6">34</text>
<text x="218.7" y="196">VBUS</text>
<text x="218.7" y="192.4">D-</text>
<text x="222.2" y="194.6">1</text>
<text x="285.6" y="194.6">7</text>
<text x="287.1" y="192.8">D-</text>
<text x="287.1" y="196.3">NC.</text>
<text x="309.1" y="196.3">DSR#</text>
<text x="309.1" y="192.8">RI#</text>
<text x="310.6" y="194.6">10</text>
<text x="361.2" y="192.8" transform="rotate(-90 361.2 192.8)">2</text>
<text x="84.5" y="201.6">7</text>
<text x="84.5" y="198.1">6</text>
<text x="86" y="203.4">IO35</text>
<text x="86" y="199.8">IO34</text>
<text x="139.8" y="199.8">IO21</text>
<text x="139.8" y="203.4">NC</text>
<text x="141.3" y="198.1">33</text>
<text x="141.3" y="201.6">32</text>
<text x="285.6" y="198.1">8</text>
<text x="287.1" y="199.8">OUT#</text>
<text x="309.1" y="199.8">CTS#</text>
<text x="310.6" y="198.1">9</text>
<text x="345.4" y="201.6">1</text>
<text x="84.5" y="208.7">9</text>
<text x="84.5" y="205.1">8</text>
<text x="86" y="206.9">IO32</text>
<text x="139.8" y="206.9">IO19</text>
<text x="141.3" y="205.1">31</text>
<text x="141.3" y="208.7">30</text>
<text x="361.2" y="207.6" transform="rotate(-90 361.2 207.6)">3</text>
<text x="84.5" y="215.7">11</text>
<text x="84.5" y="212.2">10</text>
<text x="86" y="214">IO25</text>
<text x="86" y="210.4">IO33</text>
<text x="139.8" y="210.4">IO18</text>
<text x="139.8" y="214">IO5</text>
<text x="141.3" y="212.2">29</text>
<text x="141.3" y="215.7">28</text>
<text x="84.5" y="219.3">12</text>
<text x="86" y="221">IO27</text>
<text x="86" y="217.5">IO26</text>
<text x="139.8" y="217.5">IO17</text>
<text x="139.8" y="221">IO16</text>
<text x="141.3" y="219.3">27</text>
<text x="84.5" y="226.3">14</text>
<text x="84.5" y="222.8">13</text>
<text x="86" y="224.5">IO14</text>
<text x="139.8" y="224.5">IO4</text>
<text x="141.3" y="222.8">26</text>
<text x="141.3" y="226.3">25</text>
<text x="86" y="228.1">IO12</text>
<text x="100.2" y="232.1" transform="rotate(-90 100.2 232.1)">16</text>
<text x="102" y="230.6" transform="rotate(-90 102 230.6)">IO13</text>
<text x="103.7" y="232.1" transform="rotate(-90 103.7 232.1)">17</text>
<text x="105.5" y="230.6" transform="rotate(-90 105.5 230.6)">NC</text>
<text x="107.2" y="232.1" transform="rotate(-90 107.2 232.1)">18</text>
<text x="109" y="230.6" transform="rotate(-90 109 230.6)">NC</text>
<text x="110.8" y="232.1" transform="rotate(-90 110.8 232.1)">19</text>
<text x="112.5" y="230.6" transform="rotate(-90 112.5 230.6)">NC</text>
<text x="114.3" y="232.1" transform="rotate(-90 114.3 232.1)">20</text>
<text x="116.1" y="230.6" transform="rotate(-90 116.1 230.6)">NC</text>
<text x="117.8" y="232.1" transform="rotate(-90 117.8 232.1)">21</text>
<text x="119.6" y="230.6" transform="rotate(-90 119.6 230.6)">NC</text>
<text x="121.4" y="232.1" transform="rotate(-90 121.4 232.1)">22</text>
<text x="123.1" y="230.6" transform="rotate(-90 123.1 230.6)">NC</text>
<text x="124.9" y="232.1" transform="rotate(-90 124.9 232.1)">23</text>
<text x="126.6" y="230.6" transform="rotate(-90 126.6 230.6)">IO15</text>
<text x="128.4" y="232.1" transform="rotate(-90 128.4 232.1)">24</text>
<text x="130.2" y="230.6" transform="rotate(-90 130.2 230.6)">IO2</text>
<text x="139.8" y="228.1">IO0</text>
</g>
<g font-size="3.2">
<text x="208.6" y="39.3">GND</text>
<text x="210.1" y="37.6">2</text>
<text x="330.3" y="39.3">GND</text>
<text x="331.8" y="37.6">2</text>
<text x="29.6" y="76.6" transform="rotate(-90 29.6 76.6)">1</text>
<text x="31.4" y="78" transform="rotate(-90 31.4 78)">GND</text>
<text x="107.4" y="101.1">4</text>
<text x="213.3" y="101.1">4</text>
<text x="108.9" y="102.8">GND</text>
<text x="123.1" y="105.1" transform="rotate(-90 123.1 105.1)">9</text>
<text x="124.9" y="103.6" transform="rotate(-90 124.9 103.6)">EP</text>
<text x="214.7" y="102.8">GND</text>
<text x="229" y="105.1" transform="rotate(-90 229 105.1)">9</text>
<text x="230.7" y="103.6" transform="rotate(-90 230.7 103.6)">EP</text>
<text x="285.6" y="173.4">1</text>
<text x="139.8" y="178.7">GND</text>
<text x="141.3" y="176.9">39</text>
<text x="287.1" y="175.2">GND</text>
<text x="84.5" y="180.4">1</text>
<text x="86" y="182.2">GND</text>
<text x="139.8" y="182.2">GND</text>
<text x="141.3" y="180.4">38</text>
<text x="24.3" y="197" transform="rotate(-90 24.3 197)">1</text>
<text x="24.3" y="207.3" transform="rotate(-90 24.3 207.3)">2</text>
<text x="218.7" y="227.7">1</text>
<text x="218.7" y="224.2">2</text>
<text x="96.7" y="232.1" transform="rotate(-90 96.7 232.1)">15</text>
<text x="98.4" y="230.6" transform="rotate(-90 98.4 230.6)">GND</text>
</g>
<g font-size="3.2" fill="#f00">
<text x="138" y="92.3">VCC</text>
<text x="139.5" y="90.5">8</text>
<text x="243.9" y="92.3">VCC</text>
<text x="245.4" y="90.5">8</text>
<text x="310.6" y="173.4">16</text>
<text x="309.1" y="175.2">VCC</text>
<text x="84.5" y="191">4</text>
<text x="86" y="192.8">SENSOR_VP</text>
</g>
<g font-size="2.5">
<text x="36" y="27">2</text>
<text x="51.9" y="28.8">1</text>
<text x="51.9" y="25.2">3</text>
</g>
</svg>
